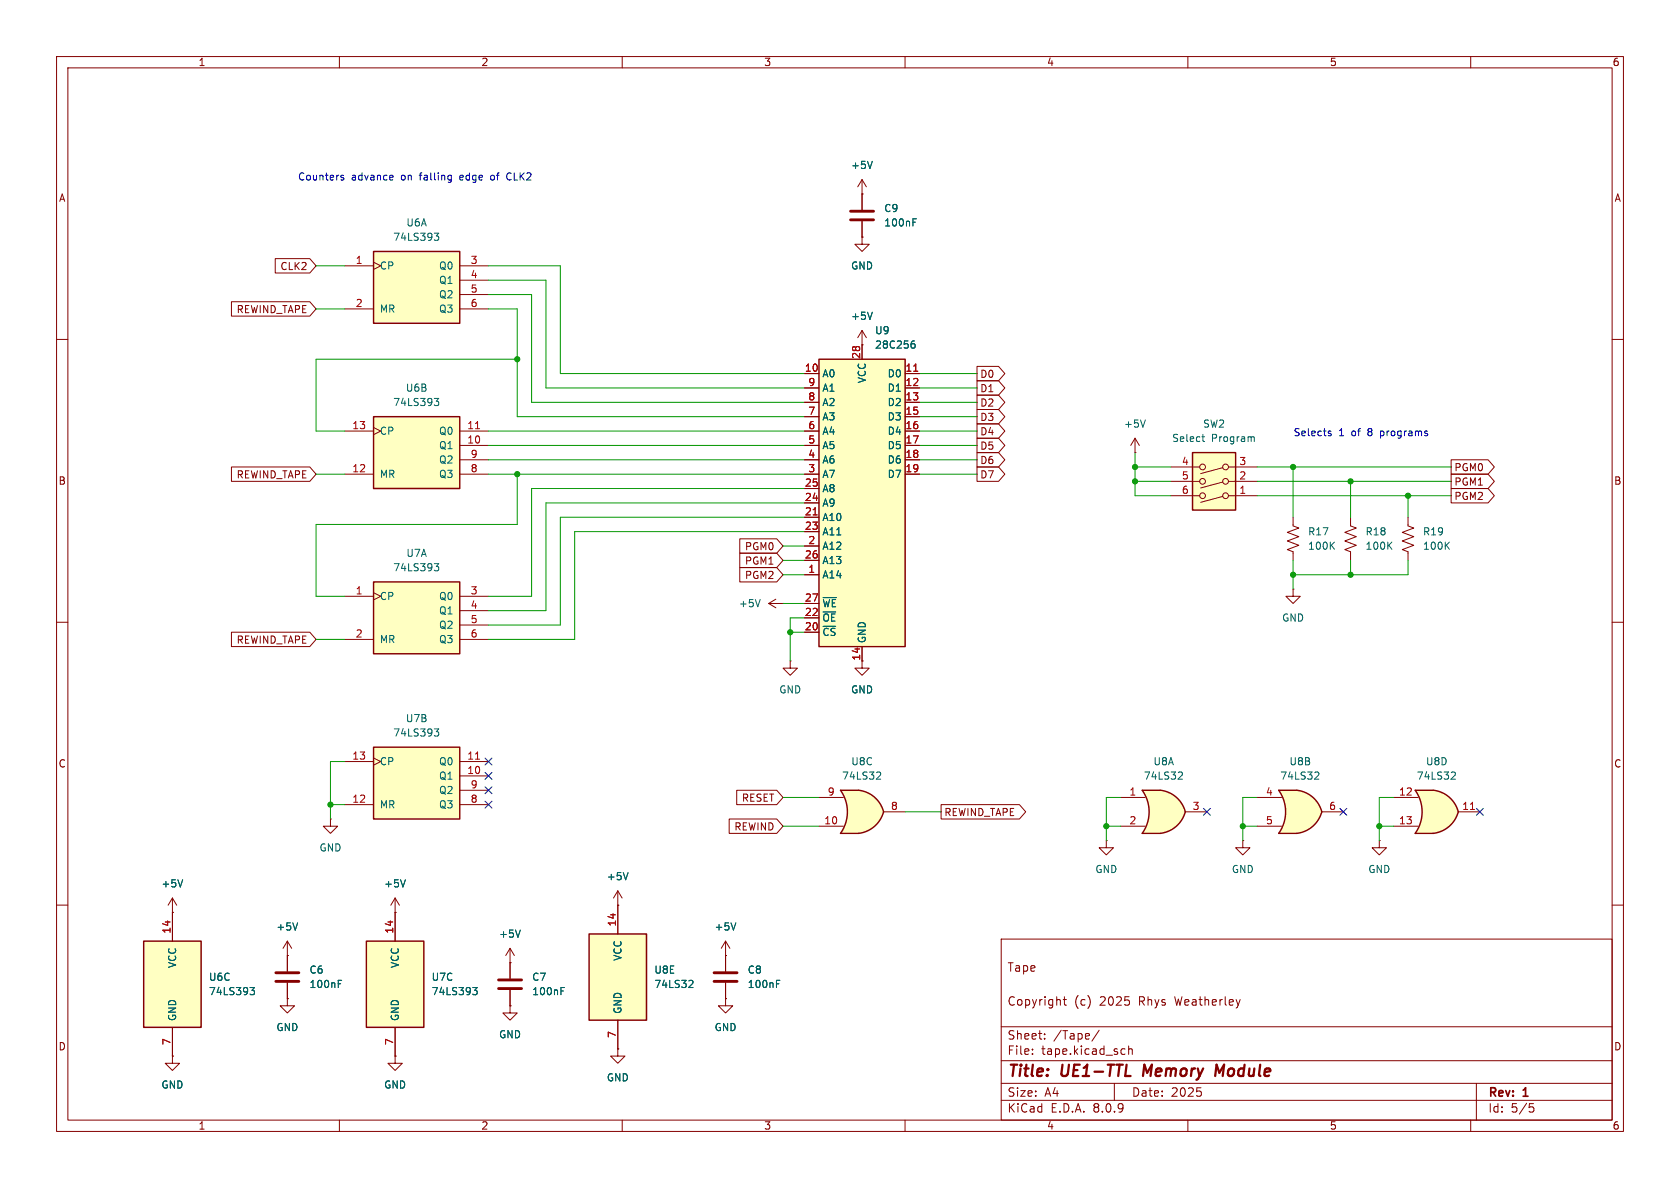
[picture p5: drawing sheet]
<svg xmlns="http://www.w3.org/2000/svg" width="297mm" height="210mm" viewBox="0 0 297 210" stroke-linecap="round" stroke-linejoin="round" font-family="sans-serif">
<g fill="none" stroke="#840000" stroke-width=".18">
<path d="M10 10h277v190h-277zM12 12h273v186h-273zM60 10v2M110 10v2M160 10v2M210 10v2M260 10v2M10 60h2M285 60h2M10 110h2M285 110h2M10 160h2"/>
<path d="M90.2 177.8v1.3h1.2l-1.2 1.2-1.3-1.2h1.3M90.2 177.8h.1M128.3 176.5v1.3h1.2l-1.2 1.3-1.3-1.3h1.3M128.3 176.5h.1M128.3 168.9h.1M128.3 166.4v5.3M128.3 173.7v2.8M128.3 166.4l-.8 1.2M128.3 166.4l.7 1.2M177 166h108v32h-108zM188 176.7h.5M188.2 176.2v1.3l.3 .2"/>
<path d="M285 160h2M60 198v2M109.2 185.4v1.3h1.3l-1.3 1.3-1.3-1.3h1.3M109.2 185.4h.1M110 198v2M160 198v2M177 194.5h108M177 191.5h108M177 187.5h108M177 181.5h108M182.5 186.3v.1M182.5 185.5v.1"/>
<path d="M184.7 183.6v.1M184.7 182.8v.1M194.3 182.1l-1.3 2M197 191.5v3M198.5 185.4l.4 .1M198.9 186.3l-.4 .1M199.5 185.5l.2-.1 .4 .1 .1 .9M199.5 184.9v1.5M210 198v2M212.2 192.9l.2 .3-.2 .5M260 198v2M261 191.5v6.5"/>
<path d="M270.4 195.1h.7M270.5 195.7h.4l.3 .3-.2 .5-.5 .1"/>
</g>
<path d="M202.3 188.2l-.2 2M216.4 188.2l-.8 1.4-.5-1.4-.3 2" fill="none" stroke="#840000" stroke-width=".4"/>
<path d="M126.2 173.5h4.1M126.2 172h4.1" fill="none" stroke="#840000" stroke-width=".51"/>
<path d="M130.1 163.1l-.4 1.3M137.3 173.9h.4M137.3 173.3h.6" fill="none" stroke="#006464" stroke-width=".18"/>
<path d="M64.8 166.4h10.1v15.2h-10.1z" fill="#ffffc2"/>
<path d="M64.8 166.4h10.1v15.2h-10.1z" fill="none" stroke="#840000" stroke-width=".25"/>
<g fill="none" stroke="#840000" stroke-width=".18">
<path d="M69.8 158.8v7.6M69.8 158.8l-.7 1.2M69.8 158.8l.8 1.2M109.2 157.5l-.7 1.3M109.2 157.5v2.5M109.2 157.5l.8 1.3M69.8 161.3h.1M90.2 170.2h.1M90.2 167.6v5.4M90.2 175v2.8M90.2 167.6l-.8 1.3M90.2 167.6l.7 1.3"/>
<path d="M109.2 160h.1M69.8 186.7v1.3h1.3l-1.3 1.2-1.2-1.2h1.2M69.8 186.7h.1M69.8 181.6v5.1"/>
</g>
<path d="M71.7 155.5l-.5 1.3M111 154.2l-.4 1.3M83.6 174.6h.8l-.5 .5 .4 .1 .1 .4-.3 .2h-.4M92 164.4l-.4 1.3M99.2 174.6h.6M99.2 175.2h.4" fill="none" stroke="#006464" stroke-width=".18"/>
<path d="M88.1 174.8h4.1M88.1 173.2h4.1" fill="none" stroke="#840000" stroke-width=".51"/>
<path d="M66 132.1h15.3v12.7h-15.3z" fill="#ffffc2"/>
<path d="M66 132.1h15.3v12.7h-15.3z" fill="none" stroke="#840000" stroke-width=".25"/>
<g fill="none" stroke="#840000" stroke-width=".18">
<path d="M152.4 34.3h.1M152.4 31.8l-.8 1.2M152.4 31.8v5.3M152.4 39.1v2.8M152.4 31.8l.8 1.2M152.4 41.9v1.3h1.3l-1.3 1.3-1.3-1.3h1.3M152.4 41.9h.1M61 134.6h5M66 134l1.3 .6-1.3 .7M81.3 137.2h5.1M81.3 134.6h5.1M81.3 139.7h5.1"/>
<path d="M58.4 144.8v1.3h1.3l-1.3 1.2-1.3-1.2h1.3M58.4 144.8h.1M61 142.2h5M81.3 142.2h5.1"/>
</g>
<path d="M84.1 134.2h.7" fill="none" stroke="#a90000" stroke-width=".18"/>
<path d="M154.2 28.5l-.4 1.3M161.4 39.3h.4M161.4 38.7h.6M76.8 128.8h.8l-.5 .5 .4 .2 .1 .4-.3 .2h-.3" fill="none" stroke="#006464" stroke-width=".18"/>
<path d="M150.4 38.9h4M150.4 37.3h4" fill="none" stroke="#840000" stroke-width=".51"/>
<path d="M151.2 142.2l5 1.3a5.2 5.2 0 0 1-4.4 3.8z" fill="#ffffc2" stroke="#ffffc2" stroke-width=".18"/>
<path d="M148.6 139.7h3.2M148.6 147.3h3.2" fill="none" stroke="#ffffc2" stroke-width=".18"/>
<path d="M148.6 139.7h3.2v7.6h-3.2a6.7 6.7 0 0 0 0-7.6z" fill="#ffffc2"/>
<g fill="#ffffc2" stroke="#ffffc2" stroke-width=".18">
<path d="M151.8 139.7a5.1 5.1 0 0 1 4.4 3.8l-5 1.3z"/>
<path d="M204.5 142.2l5 1.3a5.2 5.2 0 0 1-4.4 3.8z"/>
</g>
<path d="M148.6 139.7h3.2a5.1 5.1 0 0 1 4.4 3.8 5.2 5.2 0 0 1-4.4 3.8h-3.2a6.6 6.6 0 0 0 0-7.6z" fill="none" stroke="#840000" stroke-width=".25"/>
<g fill="none" stroke="#840000" stroke-width=".18">
<path d="M200.7 77.5l-.8 1.2M200.7 77.5v2.5M200.7 77.5l.7 1.2M200.7 80h.1M152.4 116.8v1.3h1.3l-1.3 1.3-1.3-1.3h1.3M144.8 146.1h4.3M144.8 141h4.3M156.2 143.5h3.8M195.6 148.6v1.3h1.2l-1.2 1.2-1.3-1.2h1.3M195.6 148.6h.1M219.7 148.6v1.3h1.3l-1.3 1.2-1.3-1.2h1.3M219.7 148.6h.1"/>
<path d="M243.8 148.6v1.3h1.3l-1.3 1.2-1.2-1.2h1.2M243.8 148.6h.1"/>
</g>
<path d="M202.5 74.2l-.4 1.3M155.2 136.5h.4l.1 .3-.8 .9h.8" fill="none" stroke="#006464" stroke-width=".18"/>
<path d="M201.9 139.7h3.2M201.9 147.3h3.2" fill="none" stroke="#ffffc2" stroke-width=".18"/>
<path d="M201.9 139.7h3.2v7.6h-3.2a6.7 6.7 0 0 0 0-7.6z" fill="#ffffc2"/>
<path d="M205.1 139.7a5.1 5.1 0 0 1 4.4 3.8l-4.9 1.3z" fill="#ffffc2" stroke="#ffffc2" stroke-width=".18"/>
<path d="M201.9 139.7h3.2a5.1 5.1 0 0 1 4.4 3.8 5.2 5.2 0 0 1-4.4 3.8h-3.2a6.6 6.6 0 0 0 0-7.6z" fill="none" stroke="#840000" stroke-width=".25"/>
<path d="M228.6 91.4v1.6l1 .3-2 .8 2 .8-2 .7 2 .8-2 .8 1 .3v1.6M228.6 104.1v1.3h1.3l-1.3 1.3-1.3-1.3h1.3M228.6 104.1h.1M198.1 141h4.3M198.1 146.1h4.3M209.5 143.5h3.9" fill="none" stroke="#840000" stroke-width=".18"/>
<path d="M235.4 96.4l.5 .7M235.9 95.8l-.7 .8M208.5 136.5h.4l.1 .3-.8 .9h.8" fill="none" stroke="#006464" stroke-width=".18"/>
<path d="M210.8 80h7.6v10.2h-7.6z" fill="#ffffc2"/>
<g fill="none" stroke="#840000" stroke-width=".18">
<path d="M207 87.6h5.1M207 85.1h5.1M207 82.6h5.1M216.2 82.7l-3.9 1M216.2 85.2l-3.9 1.1M216.2 87.8l-3.9 1M217.2 87.6h5M217.2 85.1h5M217.2 82.6h5"/>
<circle cx="212.6" cy="82.6" r=".51"/>
<circle cx="212.6" cy="87.6" r=".51"/>
<circle cx="212.6" cy="85.1" r=".51"/>
<circle cx="216.7" cy="85.1" r=".51"/>
<circle cx="216.7" cy="82.6" r=".51"/>
<circle cx="216.7" cy="87.6" r=".51"/>
</g>
<path d="M210.8 80h7.6v10.2h-7.6z" fill="none" stroke="#840000" stroke-width=".25"/>
<path d="M212.5 77.2h.5M212.7 76.8v1.1l.3 .1M221.4 77.2l.3 .2v.6" fill="none" stroke="#006464" stroke-width=".18"/>
<path d="M228.7 142.2l5 1.3a5.2 5.2 0 0 1-4.4 3.8z" fill="#ffffc2" stroke="#ffffc2" stroke-width=".18"/>
<path d="M226.1 139.7h3.1M226.1 147.3h3.1" fill="none" stroke="#ffffc2" stroke-width=".18"/>
<path d="M226.1 139.7h3.1v7.6h-3.1a6.7 6.7 0 0 0 0-7.6z" fill="#ffffc2"/>
<g fill="#ffffc2" stroke="#ffffc2" stroke-width=".18">
<path d="M229.3 139.7a5.1 5.1 0 0 1 4.4 3.8l-5 1.3z"/>
<path d="M252.8 142.2l5 1.3a5.2 5.2 0 0 1-4.4 3.8z"/>
</g>
<path d="M226.1 139.7h3.1a5.1 5.1 0 0 1 4.5 3.8 5.2 5.2 0 0 1-4.4 3.8h-3.2a6.6 6.6 0 0 0 0-7.6z" fill="none" stroke="#840000" stroke-width=".25"/>
<path d="M222.2 141h4.4M222.2 146.1h4.4M233.7 143.5h3.8" fill="none" stroke="#840000" stroke-width=".18"/>
<path d="M232.6 136.5h.4l.2 .3-.8 .9h.8" fill="none" stroke="#006464" stroke-width=".18"/>
<path d="M250.2 139.7h3.2M250.2 147.3h3.2" fill="none" stroke="#ffffc2" stroke-width=".18"/>
<path d="M250.2 139.7h3.2v7.6h-3.2a6.7 6.7 0 0 0 0-7.6z" fill="#ffffc2"/>
<path d="M253.4 139.7a5.1 5.1 0 0 1 4.4 3.8l-5 1.3z" fill="#ffffc2" stroke="#ffffc2" stroke-width=".18"/>
<path d="M250.2 139.7h3.2a5.1 5.1 0 0 1 4.4 3.8 5.2 5.2 0 0 1-4.4 3.8h-3.2a6.6 6.6 0 0 0 0-7.6z" fill="none" stroke="#840000" stroke-width=".25"/>
<path d="M139.7 116.8v1.3h1.3l-1.3 1.3-1.3-1.3h1.3M139.7 116.8h.1M246.4 141h4.3M246.4 146.1h4.3M257.8 143.5h3.8" fill="none" stroke="#840000" stroke-width=".18"/>
<path d="M260 143.1h.7" fill="none" stroke="#a90000" stroke-width=".18"/>
<path d="M256.8 136.5h.4l.1 .3-.8 .9h.8" fill="none" stroke="#006464" stroke-width=".18"/>
<path d="M25.4 166.4h10.2v15.2h-10.2z" fill="#ffffc2"/>
<path d="M25.4 166.4h10.2v15.2h-10.2z" fill="none" stroke="#840000" stroke-width=".25"/>
<g fill="none" stroke="#840000" stroke-width=".18">
<path d="M30.5 158.8v7.6M30.5 158.8l-.8 1.2M30.5 158.8l.7 1.2M30.5 161.3h.1M50.8 176.5v1.3h1.3l-1.3 1.3-1.3-1.3h1.3M50.8 176.5h.1M50.8 168.9h.1M50.8 166.4l-.8 1.2M50.8 166.4v5.3M50.8 173.7v2.8M50.8 166.4l.8 1.2M30.5 186.7v1.3h1.2l-1.2 1.2-1.3-1.2h1.3"/>
<path d="M30.5 186.7h.1M30.5 181.6v5.1"/>
</g>
<path d="M32.3 155.5l-.4 1.3M44.2 174.6h.8l-.4 .5 .3 .1 .1 .4-.3 .2h-.3M52.6 163.1l-.4 1.3M59.8 173.9h.4M59.8 173.3h.6" fill="none" stroke="#006464" stroke-width=".18"/>
<path d="M48.8 173.5h4M48.8 172h4" fill="none" stroke="#840000" stroke-width=".51"/>
<path d="M104.1 165.1h10.2v15.2h-10.2z" fill="#ffffc2"/>
<path d="M104.1 165.1h10.2v15.2h-10.2z" fill="none" stroke="#840000" stroke-width=".25"/>
<path d="M109.2 160v5.1M109.2 180.3v5.1" fill="none" stroke="#840000" stroke-width=".18"/>
<path d="M122 173.3l.4 .1 .1 .3-.8 .9h.8" fill="none" stroke="#006464" stroke-width=".18"/>
<path d="M66 102.9h15.3v12.7h-15.3z" fill="#ffffc2"/>
<path d="M66 102.9h15.3v12.7h-15.3z" fill="none" stroke="#840000" stroke-width=".25"/>
<path d="M61 105.4h5M61 113h5M66 104.8l1.3 .6-1.3 .6M81.3 105.4h5.1M81.3 113h5.1M81.3 108h5.1M81.3 110.5h5.1" fill="none" stroke="#840000" stroke-width=".18"/>
<path d="M76.8 99.6h.8l-.5 .5 .4 .1 .1 .5-.3 .2h-.3" fill="none" stroke="#006464" stroke-width=".18"/>
<path d="M144.8 63.5h15.2v50.8h-15.2z" fill="#ffffc2"/>
<path d="M144.8 63.5h15.2v50.8h-15.2z" fill="none" stroke="#840000" stroke-width=".25"/>
<g fill="none" stroke="#840000" stroke-width=".18">
<path d="M142.2 66h2.6M142.2 68.6h2.6M142.2 71.1h2.6M142.2 73.7h2.6M142.2 76.2h2.6M142.2 78.7h2.6M152.4 61v2.5M160 66h2.6M160 68.6h2.6M160 71.1h2.6M160 73.7h2.6M160 76.2h2.6"/>
<path d="M160 78.7h2.6M142.2 81.3h2.6M142.2 83.8h2.6M142.2 96.5h2.6M142.2 91.4h2.6M142.2 94h2.6M142.2 88.9h2.6M142.2 86.4h2.6M142.2 99.1h2.6M160 81.3h2.6M160 83.8h2.6M142.2 101.6h2.6"/>
<path d="M142.2 111.8h2.6M142.2 109.2h2.6M142.2 106.7h2.6M152.4 114.3v2.5"/>
</g>
<path d="M161.5 65.6h.8M143.8 91h.7" fill="none" stroke="#a90000" stroke-width=".18"/>
<path d="M161.3 60.8h.2l.3 .2-.1 .4-.4 .1M161.7 60.3h-.4M145.5 105.6h2.4" fill="none" stroke="#006464" stroke-width=".18"/>
<path d="M66 73.7h15.3v12.7h-15.3z" fill="#ffffc2"/>
<path d="M66 73.7h15.3v12.7h-15.3z" fill="none" stroke="#840000" stroke-width=".25"/>
<path d="M61 76.2h5M66 75.6l1.3 .6-1.3 .6M81.3 78.7h5.1M81.3 76.2h5.1M61 83.8h5M81.3 83.8h5.1M81.3 81.3h5.1M238.8 91.4v1.6l1 .3-2.1 .8 2.1 .8-2.1 .7 2.1 .8-2.1 .8 1.1 .3v1.6M248.9 91.4v1.6l1 .3-2 .8 2 .8-2 .7 2 .8-2 .8 1 .3v1.6" fill="none" stroke="#840000" stroke-width=".18"/>
<path d="M84.1 75.8h.7" fill="none" stroke="#a90000" stroke-width=".18"/>
<path d="M76.8 70.4h.8l-.5 .5 .4 .1 .1 .5-.3 .2h-.3M245.5 96.4l.6 .7M246.1 95.8l-.8 .8M255.7 96.4l.5 .7M256.2 95.8l-.7 .8" fill="none" stroke="#006464" stroke-width=".18"/>
<path d="M66 44.5h15.3v12.7h-15.3z" fill="#ffffc2"/>
<path d="M66 44.5h15.3v12.7h-15.3z" fill="none" stroke="#840000" stroke-width=".25"/>
<g fill="none" stroke="#840000" stroke-width=".18">
<path d="M152.4 34.3h.1M152.4 34.3v2.8M152.4 39.1v2.8M40.9 53.3h13.9l1.1 1.3-1.1 1.3h-13.9zM48.7 45.7h6.1l1.1 1.3-1.1 1.3h-6.1zM61 47h5M61 54.6h5M66 46.4l1.3 .6-1.3 .6M81.3 47h5.1M81.3 54.6h5.1M81.3 49.5h5.1M81.3 52.1h5.1"/>
<path d="M152.4 41.9h.1M152.4 58.4l-.8 1.3M152.4 58.4v5.1M152.4 58.4l.8 1.3M142.2 66h2.6M142.2 68.6h2.6M142.2 71.1h2.6M142.2 73.7h2.6M142.2 76.2h2.6M142.2 78.7h2.6M152.4 61h.1M160 66h2.6"/>
<path d="M160 68.6h2.6M160 71.1h2.6M160 73.7h2.6M160 76.2h2.6M160 78.7h2.6M172.7 77.5h3.8l1.1 1.2-1.1 1.3h-3.8zM172.7 72.4h3.8l1.1 1.3-1.1 1.2h-3.8zM172.7 67.3h3.8l1.1 1.3-1.1 1.3h-3.8zM172.7 74.9h3.8l1.1 1.3-1.1 1.3h-3.8zM172.7 69.8h3.8l1.1 1.3-1.1 1.3h-3.8zM172.7 64.8h3.8l1.1 1.2-1.1 1.3h-3.8zM40.9 82.5h13.9l1.1 1.3-1.1 1.3h-13.9z"/>
<path d="M130.8 95.2h6.5l1.1 1.3-1.1 1.3h-6.5zM130.8 97.8h6.5l1.1 1.3-1.1 1.2h-6.5zM142.2 81.3h2.6M142.2 83.8h2.6M142.2 96.5h2.6M142.2 91.4h2.6M142.2 94h2.6M142.2 88.9h2.6M142.2 86.4h2.6M142.2 99.1h2.6M160 81.3h2.6M160 83.8h2.6"/>
<path d="M172.7 80h3.8l1.1 1.3-1.1 1.3h-3.8zM172.7 82.5h3.8l1.1 1.3-1.1 1.3h-3.8zM256.5 86.4h6.6l1.1 1.2-1.1 1.3h-6.6zM256.5 83.8h6.6l1.1 1.3-1.1 1.3h-6.6zM256.5 81.3h6.6l1.1 1.3-1.1 1.2h-6.6zM40.9 111.8h13.9l1.1 1.2-1.1 1.3h-13.9zM130.8 100.3h6.5l1.1 1.3-1.1 1.3h-6.5zM135.9 106.7l1.3 .7M135.9 106.7h2.5M137.2 105.9l-1.3 .8M138.4 106.7h.1M142.2 106.7h2.6"/>
<path d="M142.2 101.6h2.6M142.2 111.8h2.6M142.2 109.2h2.6M152.4 114.3v2.5M130.2 139.7h7.1l1.1 1.3-1.1 1.2h-7.1zM128.9 144.8h8.4l1.1 1.3-1.1 1.2h-8.4zM166.4 142.2h13.8l1.1 1.3-1.1 1.3h-13.8zM30.5 161.3h.1M30.5 161.3v5.1M50.8 168.9h.1M50.8 176.5h.1M50.8 168.9v2.8"/>
<path d="M50.8 173.7v2.8M69.8 161.3h.1M69.8 161.3v5.1M90.2 170.2h.1M90.2 177.8h.1M90.2 170.2v2.8M90.2 175v2.8M109.2 160h.1M109.2 160v5.1M128.3 168.9h.1M128.3 176.5h.1M128.3 168.9v2.8"/>
<path d="M128.3 173.7v2.8M30.5 186.7h.1M30.5 181.6v5.1M69.8 186.7h.1M69.8 181.6v5.1M109.2 185.4h.1M109.2 180.3v5.1"/>
</g>
<g fill="none" stroke="#006464" stroke-width=".18">
<path d="M154.2 28.5l-.4 1.3M161.4 39.3h.4M161.4 38.7h.6M76.8 41.2h.8l-.5 .5 .4 .1 .1 .4-.3 .3h-.3M154.2 55.2l-.4 1.3M161.3 60.8h.2l.3 .2-.1 .4-.4 .1M161.7 60.3h-.4M134.4 106l-.4 1.3M145.5 105.6h2.4M32.3 155.5l-.4 1.3M71.7 155.5l-.5 1.3M111 154.2l-.4 1.3"/>
<path d="M44.2 174.6h.8l-.4 .5 .3 .1 .1 .4-.3 .2h-.3M52.6 163.1l-.4 1.3M59.8 173.9h.4M59.8 173.3h.6M83.6 174.6h.8l-.5 .5 .4 .1 .1 .4-.3 .2h-.4M92 164.4l-.4 1.3M99.2 175.2h.4M99.2 174.6h.6M122 173.3l.4 .1 .1 .3-.8 .9h.8M130.1 163.1l-.4 1.3M137.3 173.9h.4M137.3 173.3h.6"/>
</g>
<path d="M60.3 31.3l.4 .2 .1 .1-.2 .2h-.3M60.3 31h.4M69.3 31l.2 .3-.6 .1M69.4 31.8h-.1M79.4 31h.4M79.8 31.8h-.4M79.8 31v1l-.3 .2M86.9 31l-.2 .2 .2 .6M90 30.6a.68 .68 0 0 0-.4 .6 .68 .68 0 0 0 .4 .6M234.9 76.6l.5 .2-.1 .2h-.4M234.9 76.3h.4" fill="none" stroke="#0000c2" stroke-width=".18"/>
<g fill="none" stroke="#009600" stroke-width=".18">
<path d="M55.9 54.6h5.1M55.9 47h5.1M86.4 49.5h10.1v19.1h45.7M86.4 54.6h5v19.1h50.8M86.4 52.1h7.6v19h48.2M86.4 47h12.7v19h43.1M86.4 78.7h55.8M86.4 76.2h55.8M91.4 63.5h-35.5v12.7h5.1M162.6 78.7h10.1M162.6 76.2h10.1M162.6 73.7h10.1"/>
<path d="M162.6 71.1h10.1M162.6 66h10.1M162.6 68.6h10.1M55.9 83.8h5.1M86.4 81.3h55.8M86.4 83.8h55.8M91.4 83.8v8.9h-35.5v12.7h5.1M138.4 96.5h3.8M138.4 99.1h3.8M142.2 88.9h-45.7v19.1h-10.1M142.2 94h-40.6v19h-15.2M142.2 86.4h-48.2v19h-7.6"/>
<path d="M142.2 91.4h-43.1v19.1h-12.7M162.6 81.3h10.1M162.6 83.8h10.1M200.7 80v7.6h6.3M200.7 85.1h6.3M200.7 82.6h6.3M222.2 85.1h34.3M222.2 87.6h34.3M222.2 82.6h34.3M228.6 82.6v8.8M228.6 99.1v5M238.8 85.1v6.3"/>
<path d="M238.8 99.1v2.5M248.9 87.6v3.8M248.9 99.1v2.5h-20.3M55.9 113h5.1M138.4 106.7h3.8M138.4 101.6h3.8M139.7 111.8h2.5M142.2 109.2h-2.5v7.6M61 134.6h-2.6v10.2M58.4 142.2h2.6M138.4 141h6.4M138.4 146.1h6.4"/>
<path d="M160 143.5h6.4M195.6 146.1h2.5M198.1 141h-2.5v7.6M219.7 146.1h2.5M222.2 141h-2.5v7.6M243.8 146.1h2.6M246.4 141h-2.6v7.6"/>
</g>
<g fill="none" stroke="#000084" stroke-width=".18">
<path d="M85.8 134l1.2 1.2M85.8 139.1l1.2 1.2M85.8 136.6l1.2 1.2M87 134l-1.2 1.2M87 139.1l-1.2 1.2M87 136.6l-1.2 1.2M85.8 141.6l1.2 1.2M87 141.6l-1.2 1.2M212.8 142.9l1.2 1.2M214 142.9l-1.2 1.2M236.9 142.9l1.2 1.2M238.1 142.9l-1.2 1.2"/>
<path d="M261 142.9l1.2 1.2M262.2 142.9l-1.2 1.2"/>
</g>
<path d="M161.5 65.6h.8M143.8 91h.7" fill="none" stroke="#a90000" stroke-width=".18"/>
<g fill="#009600" stroke="#009600" stroke-width=".18">
<circle cx="91.4" cy="63.5" r=".46"/>
<circle cx="91.4" cy="83.8" r=".46"/>
<circle cx="139.7" cy="111.8" r=".46"/>
<circle cx="195.6" cy="146.1" r=".46"/>
<circle cx="58.4" cy="142.2" r=".46"/>
<circle cx="238.8" cy="85.1" r=".46"/>
<circle cx="228.6" cy="101.6" r=".46"/>
<circle cx="200.7" cy="82.6" r=".46"/>
<circle cx="219.7" cy="146.1" r=".46"/>
<circle cx="200.7" cy="85.1" r=".46"/>
<circle cx="228.6" cy="82.6" r=".46"/>
<circle cx="248.9" cy="87.6" r=".46"/>
<circle cx="238.8" cy="101.6" r=".46"/>
<circle cx="243.8" cy="146.1" r=".46"/>
</g>
<g font-size="2.8" fill="#840000">
<text x="178" y="190.9">Title:</text>
<text x="187.7" y="190.9">UE1-TTL</text>
<text x="202.9" y="190.9">Memory</text>
<text x="216.5" y="190.9">Module</text>
</g>
<g font-size="2.1" fill="#840000">
<text x="178" y="172">Tape</text>
<text x="178" y="178">Copyright</text>
<text x="189.9" y="178">(c)</text>
<text x="194.5" y="178">2025</text>
<text x="201.5" y="178">Rhys</text>
<text x="208" y="178">Weatherley</text>
<text x="178" y="184">Sheet:</text>
<text x="186.2" y="184">/Tape/</text>
<text x="178" y="186.7">File:</text>
<text x="184.1" y="186.7">tape.kicad_sch</text>
<text x="178" y="196.9">KiCad</text>
<text x="178" y="194.1">Size:</text>
<text x="184.7" y="194.1">A4</text>
<text x="185.7" y="196.9">E.D.A.</text>
<text x="193.3" y="196.9">8.0.9</text>
<text x="200" y="194.1">Date:</text>
<text x="207" y="194.1">2025</text>
<text x="263" y="194.3">Rev:</text>
<text x="263" y="196.9">Id:</text>
<text x="267.1" y="196.9">5/5</text>
<text x="269.4" y="194.3">1</text>
</g>
<g font-size="1.8" fill="#840000">
<text x="35" y="11.9">1</text>
<text x="85" y="11.9">2</text>
<text x="135" y="11.9">3</text>
<text x="185" y="11.9">4</text>
<text x="235" y="11.9">5</text>
<text x="285" y="11.9">6</text>
<text x="10.3" y="35.9">A</text>
<text x="285.3" y="35.9">A</text>
<text x="49.5" y="47.9">CLK2</text>
<text x="41.7" y="55.6">REWIND_TAPE</text>
<text x="173.2" y="69.5">D1</text>
<text x="173.2" y="67">D0</text>
<text x="173.2" y="74.6">D3</text>
<text x="173.2" y="77.2">D4</text>
<text x="173.2" y="72.1">D2</text>
<text x="173.2" y="79.7">D5</text>
<text x="173.2" y="82.2">D6</text>
<text x="257" y="83.5">PGM0</text>
<text x="10.3" y="85.9">B</text>
<text x="41.7" y="84.8">REWIND_TAPE</text>
<text x="173.2" y="84.8">D7</text>
<text x="257" y="88.6">PGM2</text>
<text x="257" y="86">PGM1</text>
<text x="285.3" y="85.9">B</text>
<text x="131.6" y="97.5">PGM0</text>
<text x="131.6" y="100">PGM1</text>
<text x="131.6" y="102.6">PGM2</text>
<text x="41.7" y="114">REWIND_TAPE</text>
<text x="10.3" y="135.9">C</text>
<text x="285.3" y="135.9">C</text>
<text x="131.1" y="141.9">RESET</text>
<text x="129.7" y="147">REWIND</text>
<text x="166.8" y="144.5">REWIND_TAPE</text>
<text x="10.3" y="185.9">D</text>
<text x="285.3" y="185.9">D</text>
<text x="35" y="199.9">1</text>
<text x="85" y="199.9">2</text>
<text x="135" y="199.9">3</text>
<text x="185" y="199.9">4</text>
<text x="235" y="199.9">5</text>
<text x="285" y="199.9">6</text>
</g>
<g font-size="1.8" fill="#0000c2">
<text x="52.6" y="32.1">Counters</text>
<text x="62.1" y="32.1">advance</text>
<text x="71" y="32.1">on</text>
<text x="74.5" y="32.1">falling</text>
<text x="81.8" y="32.1">edge</text>
<text x="87.4" y="32.1">of</text>
<text x="90.5" y="32.1">CLK2</text>
<text x="228.6" y="77.3">Selects</text>
<text x="236.7" y="77.3">1</text>
<text x="239" y="77.3">of</text>
<text x="242.1" y="77.3">8</text>
<text x="244.5" y="77.3">programs</text>
</g>
<g font-size="1.8" fill="#006464">
<text x="150.4" y="30.1">+5V</text>
<text x="71.7" y="40.2">U6A</text>
<text x="156.2" y="37.7">C9</text>
<text x="156.2" y="40.2">100nF</text>
<text x="67.1" y="47.9">CP</text>
<text x="69.4" y="42.8">74LS393</text>
<text x="77.5" y="47.9">Q0</text>
<text x="150.4" y="47.9">GND</text>
<text x="77.5" y="50.4">Q1</text>
<text x="77.5" y="52.9">Q2</text>
<text x="67.1" y="55.5">MR</text>
<text x="77.5" y="55.5">Q3</text>
<text x="150.4" y="56.7">+5V</text>
<text x="154.6" y="59.3">U9</text>
<text x="154.6" y="61.8">28C256</text>
<text x="69.4" y="72">74LS393</text>
<text x="71.7" y="69.4">U6B</text>
<text x="145.3" y="66.9">A0</text>
<text x="145.3" y="72">A2</text>
<text x="145.3" y="69.4">A1</text>
<text x="153.3" y="67.8" transform="rotate(-90 153.3 67.8)">VCC</text>
<text x="156.8" y="66.9">D0</text>
<text x="156.8" y="69.4">D1</text>
<text x="156.8" y="72">D2</text>
<text x="67.1" y="77.1">CP</text>
<text x="77.5" y="77.1">Q0</text>
<text x="145.3" y="77.1">A4</text>
<text x="145.3" y="74.5">A3</text>
<text x="156.8" y="74.5">D3</text>
<text x="156.8" y="77.1">D4</text>
<text x="198.6" y="75.8">+5V</text>
<text x="212.6" y="75.8">SW2</text>
<text x="77.5" y="79.6">Q1</text>
<text x="77.5" y="82.1">Q2</text>
<text x="145.3" y="82.1">A6</text>
<text x="145.3" y="79.6">A5</text>
<text x="156.8" y="79.6">D5</text>
<text x="156.8" y="82.1">D6</text>
<text x="207.1" y="78.3">Select</text>
<text x="214.2" y="78.3">Program</text>
<text x="67.1" y="84.7">MR</text>
<text x="77.5" y="84.7">Q3</text>
<text x="145.3" y="89.8">A9</text>
<text x="145.3" y="87.2">A8</text>
<text x="145.3" y="84.7">A7</text>
<text x="156.8" y="84.7">D7</text>
<text x="145.3" y="92.3">A10</text>
<text x="145.3" y="94.8">A11</text>
<text x="231.1" y="94.8">R17</text>
<text x="241.3" y="94.8">R18</text>
<text x="251.5" y="94.8">R19</text>
<text x="69.4" y="101.2">74LS393</text>
<text x="71.7" y="98.7">U7A</text>
<text x="145.3" y="97.4">A12</text>
<text x="145.3" y="99.9">A13</text>
<text x="231.1" y="97.4">100K</text>
<text x="241.3" y="97.4">100K</text>
<text x="251.5" y="97.4">100K</text>
<text x="67.1" y="106.3">CP</text>
<text x="77.5" y="106.3">Q0</text>
<text x="130.5" y="107.5">+5V</text>
<text x="145.3" y="102.5">A14</text>
<text x="145.3" y="107.5">~{WE}</text>
<text x="67.1" y="113.9">MR</text>
<text x="77.5" y="108.8">Q1</text>
<text x="77.5" y="111.4">Q2</text>
<text x="77.5" y="113.9">Q3</text>
<text x="145.3" y="112.6">~{CS}</text>
<text x="145.3" y="110.1">~{OE}</text>
<text x="153.3" y="113.8" transform="rotate(-90 153.3 113.8)">GND</text>
<text x="226.6" y="110.1">GND</text>
<text x="137.7" y="122.8">GND</text>
<text x="150.4" y="122.8">GND</text>
<text x="69.4" y="130.4">74LS393</text>
<text x="71.7" y="127.9">U7B</text>
<text x="67.1" y="135.5">CP</text>
<text x="77.5" y="135.5">Q0</text>
<text x="150.4" y="135.5">U8C</text>
<text x="203.8" y="135.5">U8A</text>
<text x="227.9" y="135.5">U8B</text>
<text x="252" y="135.5">U8D</text>
<text x="67.1" y="143.1">MR</text>
<text x="77.5" y="138">Q1</text>
<text x="77.5" y="143.1">Q3</text>
<text x="77.5" y="140.6">Q2</text>
<text x="148.8" y="138">74LS32</text>
<text x="202.1" y="138">74LS32</text>
<text x="226.2" y="138">74LS32</text>
<text x="250.4" y="138">74LS32</text>
<text x="56.4" y="150.7">GND</text>
<text x="107.2" y="155.8">+5V</text>
<text x="193.5" y="154.5">GND</text>
<text x="217.7" y="154.5">GND</text>
<text x="241.8" y="154.5">GND</text>
<text x="28.4" y="157.1">+5V</text>
<text x="67.8" y="157.1">+5V</text>
<text x="48.8" y="164.7">+5V</text>
<text x="88.1" y="166">+5V</text>
<text x="126.2" y="164.7">+5V</text>
<text x="31.3" y="171.2" transform="rotate(-90 31.3 171.2)">VCC</text>
<text x="36.8" y="173.6">U6C</text>
<text x="54.6" y="172.3">C6</text>
<text x="70.7" y="171.2" transform="rotate(-90 70.7 171.2)">VCC</text>
<text x="76.2" y="173.6">U7C</text>
<text x="94" y="173.6">C7</text>
<text x="110.1" y="169.9" transform="rotate(-90 110.1 169.9)">VCC</text>
<text x="115.6" y="172.3">U8E</text>
<text x="132.1" y="172.3">C8</text>
<text x="36.8" y="176.1">74LS393</text>
<text x="54.6" y="174.9">100nF</text>
<text x="76.2" y="176.1">74LS393</text>
<text x="94" y="176.1">100nF</text>
<text x="110.1" y="179.3" transform="rotate(-90 110.1 179.3)">GND</text>
<text x="115.6" y="174.9">74LS32</text>
<text x="132.1" y="174.9">100nF</text>
<text x="31.3" y="180.6" transform="rotate(-90 31.3 180.6)">GND</text>
<text x="48.8" y="182.5">GND</text>
<text x="70.7" y="180.6" transform="rotate(-90 70.7 180.6)">GND</text>
<text x="88.1" y="183.7">GND</text>
<text x="126.2" y="182.5">GND</text>
<text x="107.2" y="191.4">GND</text>
<text x="28.4" y="192.6">GND</text>
<text x="67.8" y="192.6">GND</text>
</g>
<g font-size="1.8" fill="#a90000">
<text x="62.8" y="46.7">1</text>
<text x="83.1" y="46.7">3</text>
<text x="83.1" y="49.3">4</text>
<text x="83.1" y="51.8">5</text>
<text x="62.8" y="54.4">2</text>
<text x="83.1" y="54.4">6</text>
<text x="142.2" y="65.8">10</text>
<text x="152.1" y="63.5" transform="rotate(-90 152.1 63.5)">28</text>
<text x="160" y="65.8">11</text>
<text x="142.8" y="70.9">8</text>
<text x="142.8" y="68.3">9</text>
<text x="160" y="68.3">12</text>
<text x="160" y="70.9">13</text>
<text x="62.2" y="75.9">13</text>
<text x="82.5" y="75.9">11</text>
<text x="142.8" y="75.9">6</text>
<text x="142.8" y="73.4">7</text>
<text x="160" y="73.4">15</text>
<text x="160" y="75.9">16</text>
<text x="62.2" y="83.6">12</text>
<text x="82.5" y="78.5">10</text>
<text x="83.1" y="83.6">8</text>
<text x="83.1" y="81">9</text>
<text x="142.8" y="83.6">3</text>
<text x="142.8" y="81">4</text>
<text x="142.8" y="78.5">5</text>
<text x="160" y="78.5">17</text>
<text x="160" y="81">18</text>
<text x="160" y="83.6">19</text>
<text x="208.8" y="82.3">4</text>
<text x="219" y="82.3">3</text>
<text x="142.2" y="88.6">24</text>
<text x="142.2" y="86.1">25</text>
<text x="208.8" y="84.8">5</text>
<text x="208.8" y="87.4">6</text>
<text x="219" y="87.4">1</text>
<text x="219" y="84.8">2</text>
<text x="142.2" y="91.2">21</text>
<text x="142.2" y="93.7">23</text>
<text x="142.2" y="98.8">26</text>
<text x="142.8" y="101.3">1</text>
<text x="142.8" y="96.3">2</text>
<text x="62.8" y="105.2">1</text>
<text x="83.1" y="105.2">3</text>
<text x="83.1" y="107.7">4</text>
<text x="142.2" y="106.4">27</text>
<text x="62.8" y="112.8">2</text>
<text x="83.1" y="110.2">5</text>
<text x="83.1" y="112.8">6</text>
<text x="142.2" y="111.5">20</text>
<text x="142.2" y="109">22</text>
<text x="152.1" y="116.9" transform="rotate(-90 152.1 116.9)">14</text>
<text x="62.2" y="134.4">13</text>
<text x="82.5" y="136.9">10</text>
<text x="82.5" y="134.4">11</text>
<text x="62.2" y="142">12</text>
<text x="83.1" y="142">8</text>
<text x="83.1" y="139.4">9</text>
<text x="146.2" y="140.7">9</text>
<text x="157.4" y="143.3">8</text>
<text x="199.6" y="140.7">1</text>
<text x="210.7" y="143.3">3</text>
<text x="223.7" y="140.7">4</text>
<text x="234.9" y="143.3">6</text>
<text x="247.2" y="140.7">12</text>
<text x="258.4" y="143.3">11</text>
<text x="145.6" y="145.8">10</text>
<text x="199.6" y="145.8">2</text>
<text x="223.7" y="145.8">5</text>
<text x="247.2" y="145.8">13</text>
<text x="30.2" y="165.1" transform="rotate(-90 30.2 165.1)">14</text>
<text x="69.6" y="165.1" transform="rotate(-90 69.6 165.1)">14</text>
<text x="109" y="163.9" transform="rotate(-90 109 163.9)">14</text>
<text x="30.2" y="184.9" transform="rotate(-90 30.2 184.9)">7</text>
<text x="69.6" y="184.9" transform="rotate(-90 69.6 184.9)">7</text>
<text x="109" y="183.6" transform="rotate(-90 109 183.6)">7</text>
</g>
</svg>
